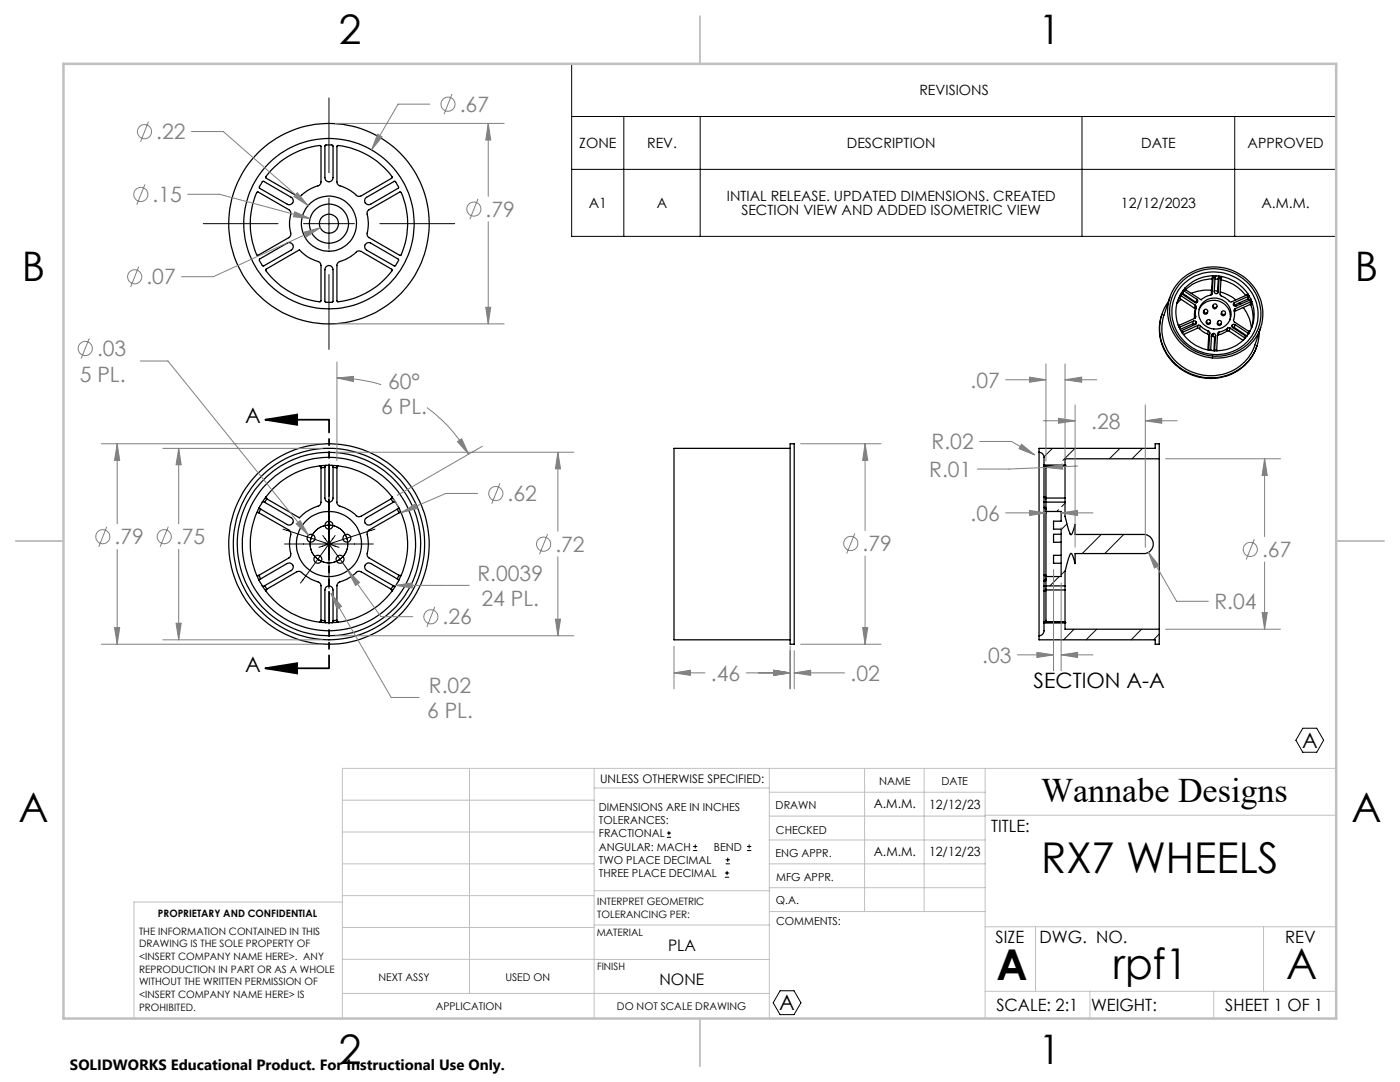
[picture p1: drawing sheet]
<svg xmlns="http://www.w3.org/2000/svg" width="279mm" height="216mm" viewBox="0 0 279 216" stroke-linecap="round" stroke-linejoin="round" font-family="sans-serif">
<g fill="none" stroke="#000" stroke-width=".25">
<path d="M51.2 38.4l.3-.1 6.1 3.5 .3 .3 .1 .5a9.3 9.3 0 0 0 0 4.3l-.4 .5-6.2 3.6a14.9 14.9 0 0 1-.2-12.6zM52.4 36.3l.2-.1 5.5 3.2a.79 .79 0 0 1 .3 1.1 .79 .79 0 0 1-1.1 .2l-5.5-3.1v-.3zM54.2 33.9a14.9 14.9 0 0 1 9.8-4.8l.1 7.2a.82 .82 0 0 1-.6 .8 9.7 9.7 0 0 0-3.6 2.1l-.7-.1-6.1-3.5-.1-.3zM64.9 29h.1a1.34 1.34 0 0 1 1.5 .1v6.4a.81 .81 0 0 1-.8 .8 .81 .81 0 0 1-.9-.8zM67.3 29.1a15.1 15.1 0 0 1 11 6.3l-6.2 3.7a.8 .8 0 0 1-1-.1 10.4 10.4 0 0 0-3.6-2.1l-.3-.6zM73.1 39.4l5.6-3.2 .3 .2 .6 .9-.1 .3-5.5 3.1a.8 .8 0 0 1-1.1-.2 .8 .8 0 0 1 .2-1.1zM51.8 51.8l5.5-3.3a.81 .81 0 0 1 1.1 .3 .81 .81 0 0 1-.3 1.1l-5.5 3.2a1.55 1.55 0 0 1-.8-1.2zM53 53.8l6.8-4a12.8 12.8 0 0 0 4.1 2.7l.2 .5-.1 7.2a15.1 15.1 0 0 1-11-6.4zM65.2 53.1a.82 .82 0 0 1 1.3 .7v6.3a1.99 1.99 0 0 1-1.6 .1l-.1-6.4zM67.5 52.4l.2-.2a10.1 10.1 0 0 0 3.7-2.1l.7 .1 6.2 3.6a14.8 14.8 0 0 1-10.9 6.4l-.2-.1v-7.3zM73 48.7l.4-.3h.4l5.7 3.3 .1 .2-.6 1-.3 .2-5.5-3.2a.83 .83 0 0 1-.2-1.2zM73.6 41.9l6.3-3.6a14.6 14.6 0 0 1 0 12.7l-6.2-3.6a.78 .78 0 0 1-.4-.9 10.2 10.2 0 0 0 0-4.1z"/>
<path d="M233.5 59.4l-1.2 3.5a9.6 9.6 0 0 0 11.6 11.8 9.1 9.1 0 0 0 6.5-5.8l1.2-3.5M235.3 59.6l-.4 .8M235.4 59.5l-.1 .1M235.4 59.5l3 2M235.5 58.9a7.3 7.3 0 0 0 .4 7.5M235.5 58.9h.1M235.5 58.9l-.2 .7M235.6 58.9l.1 .1M235.6 58.9l-.2 .6M235.7 59l2.8 1.9M235.7 59.7l-.8 .8M235.8 55.7a9.8 9.8 0 0 1 10.5-1.6 9.8 9.8 0 0 1 5.7 8.9 9.2 9.2 0 0 1-13.5 7.5 9 9 0 0 1-2.7-14.8z"/>
<path d="M235.8 58.4l-.3 .5M235.8 58.4l.1 .3M235.8 58.4v.1M235.9 58.7l-.2 .3M235.9 58.7l2.5 1.7a.38 .38 0 0 0 .6-.1 .38 .38 0 0 0-.1-.6M235.9 58.6v.1M236 56.9a8.8 8.8 0 0 1 9.6-2 8.8 8.8 0 0 1 5.5 8.2 8.4 8.4 0 0 1-12 6.9 8.2 8.2 0 0 1-3.1-13.1zM236 58.6h-.1M236 58.6l2.7 1.7M236.1 56a9.3 9.3 0 0 1 10.8-1.2 9.3 9.3 0 0 1 4.5 9.9 9.1 9.1 0 0 1-14.9 4 8.5 8.5 0 0 1-.4-12.7zM236.1 58l-.3 .4M236.1 58h.2"/>
<path d="M236.1 58l-.2 .6M236.3 58v.1M236.3 58l-.3 .6M236.3 58.1l2.6 1.6M236.5 57.5l-.4 .5M236.5 57.5l.1 .3M236.5 57.5v.1M236.6 57.8l-.3 .3M236.6 57.8l3.1 2a4.1 4.1 0 0 1 2-1l.2-.2M236.7 59l-.1 .1M238.9 59.7l-.2 .6M241.8 57.9a9.1 9.1 0 0 0-4.1 .6"/>
<path d="M241.8 55.7a7.9 7.9 0 0 0-5.2 2.1M241.8 55.7l.1 .1M241.9 58.6v.1M241.9 55.8l-.2 3M242 55h.6M242 55a7.7 7.7 0 0 0-5.5 2.5M242 55l.1 .2M242 55l-.2 .7M242.1 55.3h.4M242.1 55.2v.1M242.1 55.3l-.2 3.3M242.1 55.2l-.2 .6"/>
<path d="M242.4 58l.6 .1M242.5 55.3l-.2 2.9a.41 .41 0 0 0 .4 .4 .41 .41 0 0 0 .4-.4M242.5 55.7h.5M242.6 55l.6 .1M242.6 55l-.1 .3M242.6 55l-.1 .5M243 55.7l.1 .1M243.1 55.8l-.1 2.7M243.1 58.2v.2M243.2 55.1l.6 .1M243.2 55.1l.1 .1M243.2 55.1l-.2 .6"/>
<path d="M243.3 55.4h.4M243.3 55.2v.2M243.3 55.4l-.2 2.8M243.3 55.2l-.2 .6M243.5 58.2a8.9 8.9 0 0 1 3.1 1.6M243.7 55.8a8 8 0 0 1 4.9 3.1M243.7 55.4l-.2 3.3 .2 .4 2 1.2 3.2-1.5M243.8 55.2a8.1 8.1 0 0 1 5.2 3.4M243.8 55.2l-.1 .2M243.8 55.2l-.1 .5M248.9 58.8l.2 .4M249 58.8h-.1"/>
<path d="M249 58.6l.3 .5M249 58.6v.2M249 59.7h.1M249 59.7l-2.8 1.3M249.1 59.2l-2.8 1.2M249.1 59.7l.1 .2M249.2 59.1l-.1 .1M249.2 59.1l-.2 .6M249.3 59.1l.3 .5M249.3 59.1h-.1M249.3 59.1l-.2 .6M249.4 59.9l-2.7 1.2a.38 .38 0 0 1-.5-.2 .38 .38 0 0 1 .1-.5"/>
<path d="M249.4 59.9l.2 .3M249.5 59.8l-.1 .1M249.6 59.6l.2 .6M249.6 59.6l-.1 .2M231.9 62.7a9.9 9.9 0 0 0 10.2 12.8 9.4 9.4 0 0 0 8.8-6.5M233.2 60.2a9.5 9.5 0 0 0 4.1 14.2 9.7 9.7 0 0 0 13.9-7.1l.1-1.1M235.2 64.9h.1M235.3 64.9l.2 .4M235.4 65.3h-.1M235.4 65.3v.1M235.5 65.3h-.1M235.7 66h.1"/>
<path d="M235.8 66l.2 .3M235.9 66.4a8.1 8.1 0 0 0 12.6 1.1M236 66.3l-.1 .1M236 66.3h.1M238 64.6l.5 .2M238 64.6l-2.5 1.1M238.2 64.1l.3-.1 .2 .2M238.2 64.1l-2.7 1.2M238.2 64.1l-.2 .5M238.4 61.5l.1 .4M238.4 63.5l-3.1 1.4M238.5 60.9l.2 .4"/>
<path d="M238.5 61.9l-.1 .7v.9M238.5 60.9l-.1 .6M238.6 63.1l-.2 .4M238.6 63.1l-.1 .4M238.7 60.3l.1 .1M238.7 64.2v.5l-2.9 1.3M238.7 61.3l-.2 .9 .1 .9M238.7 61.3l-.2 .6M238.7 64.2l-.1 .5M238.9 65.5l.5 .1M238.9 65.5l-2.7 1.2M239.1 64.9l.5 .1"/>
<path d="M239.1 64.9l-3.1 1.4M239.1 64.9l-.2 .6M239.3 61.8a3.3 3.3 0 0 1 4-1.7 3.3 3.3 0 0 1 2.2 3.7M239.4 65.6l.7 .6 .9 .4M239.6 65l.5 .5 1.1 .6M239.6 65l-.2 .6M240.1 60.4a3.2 3.2 0 0 1 4.6-.1 3.2 3.2 0 0 1 0 4.6 3.2 3.2 0 0 1-4.4-.1 3.2 3.2 0 0 1-.2-4.4zM240.3 61.9l-.1 .4a.41 .41 0 0 0 .3 .4 .41 .41 0 0 0 .4-.2M240.8 64a.44 .44 0 0 0 .2 .7 .44 .44 0 0 0 .6-.4M240.9 62.4v.1M241 66.6l.2 .4M241 62.2l-.1 .2"/>
<path d="M241.2 66.1l.2 .4M241.2 66.1l-.2 .5M241.2 69.8h.1M241.2 69.7l.4 .1M241.2 69.7v.1M241.2 69.8v.1M241.2 67l-.1 2.8M241.4 66.5l-.2 3.2M241.4 66.5l-.2 .5M241.6 69.8v.1M241.6 69.9h.1M242 67.1l-.2 .1"/>
<path d="M242 67.1l.4 .2v.2M242.1 60.9a.43 .43 0 0 0 .2 .7 .43 .43 0 0 0 .6-.5M242.2 66.5l.3 .2 .1 .3M242.2 66.5l-.4 .3-.2 3M242.2 66.5l-.2 .6M242.4 69.9h.4M242.4 69.9v.1M242.4 67.5l-.1 2.5M242.6 67l-.2 2.9M242.6 67l-.2 .5M242.8 69.9v.1M243 64.2v.3a.39 .39 0 0 0 .2 .4 .39 .39 0 0 0 .5-.2l.1-.2"/>
<path d="M243.1 66.8l-.1 .1M243.3 66.3l-.3 .3-.2 3.3M243.3 66.3l-.2 .5M243.8 62.3l-.1 .3a.4 .4 0 0 0 .4 .4 .4 .4 0 0 0 .4-.2l.1-.3M244.8 66.1l-1 .5-.7 .2M245 65.5h.5M245 65.5l-.8 .5-.9 .3M245 65.5l-.2 .6M245.3 66l-.5 .1M245.3 66l2.8 1.9M245.5 65.5l2.9 1.9M245.5 65.5l-.2 .5"/>
<path d="M245.9 64.9v.4l2.7 1.8M245.9 64.9v.2M246 65.3h.3M246.3 65.3l2.5 1.7M246.3 60.4l-.1 .5M246.5 64.8l-.3-.1-.3 .2M246.5 64.8l2.5 1.7M246.5 64.8l-.2 .5M246.5 61.6l-.2 .2 .1 1.1-.2 1.1 .1 .2 2.9 1.9M247.3 60.4l.3 .3M248.1 61.3l.4 .6a7.8 7.8 0 0 1 1.3 3.6M248.4 67.4h.1"/>
<path d="M248.4 67.4l.1 .1M248.4 67.4v.2M248.6 67.1l-.2 .3M248.6 67.1h.2M248.8 67.1l-.3 .4M249 66.5h.1M249.1 66.5l.1 .1M249.1 66.5l-.1 .3M249.2 66.6l-.4 .5M249.2 66.6h.1M249.2 66.1l-.2 .4M249.4 66.1l-.2 .5"/>
<path d="M249.4 66.1h-.2M249.5 60.7l.1 .1M249.5 60.7l-3.2 1.5 .2-.6M249.6 60.2l-3.1 1.4M249.6 60.8a7.4 7.4 0 0 1 .2 4.5M249.7 60.2h.1M249.7 60.2h-.1M249.7 60.2l-.2 .5M249.8 60.2a6.9 6.9 0 0 1-.4 5.9M249.8 60.2l-.2 .6M53.1 99.2v.2l.2 .2M53.1 99.2l-.7 1"/>
<path d="M53.3 99.6l-.5 .6M63.8 93h.2l.1 .3M63.8 93a15.7 15.7 0 0 0-10.7 6.2M64.1 93.3v6.9a.82 .82 0 0 1-.6 .8 8.3 8.3 0 0 0-3.7 2.3l-6.5-3.7M64.8 93.3h-.7M64.8 93.3v6.1a.81 .81 0 0 0 .9 .8 .81 .81 0 0 0 .8-.8v-6.1M65.1 92.9l-.3 .4M65.1 92.9l-1.3 .1M65.1 92.9h1.2M66.3 92.9l.2 .4M66.3 92.9l1.2 .1M66.5 93.3h.7"/>
<path d="M67.2 93.3v6.9a.82 .82 0 0 0 .6 .8 9.7 9.7 0 0 1 3.6 2.1l.7-.1 5.9-3.4M67.5 93l-.3 .1v.2M67.5 93a15.8 15.8 0 0 1 10.7 6.2M78 99.6l.5 .6M78.2 99.2l.1 .2-.3 .2M78.2 99.2l.7 1M157.7 88.5h.8v40.1h-.8zM157.7 89.5h-23.2v38.2h23.2M207.4 90.2a1.02 1.02 0 0 1 1 1.1v1.6M207.4 90.2v36.7M207.4 90.2v-.7h23.1v-1h.9v3M208.4 92.9h.1"/>
<path d="M208.4 92.9l.3 .2M208.4 93l.3 .1v.2M208.4 92.9v.1M208.4 93v6.2M208.4 99.2l.3 .3M208.4 99.2v1M208.4 92.9h4.1M208.4 93h.1M208.4 99.2h.3M208.7 93.1v6.3M208.7 93.1h3.8M208.7 99.5v.1"/>
<path d="M208.7 99.5h.1M208.7 99.4v2.7M208.7 99.4h3.8M212.5 99.4v.8M212.5 92.9h.1M212.5 92.9v.2M212.5 93.1v6.3M231.4 91.5v34.1M231.4 91.5h-18.9v1.4M51.2 114.8l.2 .1 .3-.1M51.2 114.8l.6 1.1M51.2 102.3l.2-.1 .3 .1"/>
<path d="M51.2 102.3a15.8 15.8 0 0 0 0 12.5M51.7 114.8l.3 .7M51.7 102.3l5.9 3.5 .3 .2 .1 .5a9.3 9.3 0 0 0 0 4.3l-.4 .5-5.9 3.5M51.8 101.2v.3l.2 .1M51.8 101.2l-.6 1.1M51.8 115.9l.6 1M52 115.5l-.2 .1v.3M52 101.6l-.3 .7M52 115.5l5.3-3.1a.81 .81 0 0 1 1.1 .3 .81 .81 0 0 1-.3 1.1l-5.3 3.1M52.4 100.2l.2-.1 .2 .1M52.4 116.9l.7 1M52.4 100.2l-.6 1"/>
<path d="M52.8 116.9l-.2 .1-.2-.1M52.8 116.9l.5 .6M52.8 100.2l5.3 3.1a.79 .79 0 0 1 .3 1.1 .79 .79 0 0 1-1.1 .3l-5.3-3.1M53.1 117.9a15.8 15.8 0 0 0 10.7 6.2M53.3 117.5l-.2 .2v.2M53.3 117.5l5.9-3.4 .4-.1 .5 .1a9.4 9.4 0 0 0 3.7 2.2l.3 .6v6.9M78 117.5l.2 .2v.2M78 117.5l-5.9-3.4a.74 .74 0 0 0-1 .1 9.5 9.5 0 0 1-3.6 2.1l-.3 .6v6.9M78.2 117.9a15.8 15.8 0 0 1-10.7 6.2M78.5 116.9l-.5 .6M78.5 116.9l.2 .1 .2-.1M78.5 100.2l-5.3 3.1a.8 .8 0 0 0-.3 1.1 .8 .8 0 0 0 1.1 .3l5.3-3.1"/>
<path d="M78.9 116.9l-.7 1M78.9 100.2l-.2-.1-.2 .1M78.9 100.2l.7 1M79.3 101.6l.3 .7M79.3 115.5l.3 .4M79.3 115.5l-5.3-3.1a.81 .81 0 0 0-1.1 .3 .81 .81 0 0 0 .3 1.1l5.3 3.1M79.6 101.2l-.1 .3-.2 .1M79.6 101.2l.5 1.1M79.6 115.9l-.7 1M79.6 102.3l.2-.1 .3 .1M79.6 114.8l-.3 .7M79.6 102.3l-5.9 3.5a.78 .78 0 0 0-.4 .8 10.3 10.3 0 0 1 0 4.2l.4 .5 5.9 3.5"/>
<path d="M80.1 114.8l-.2 .1-.3-.1M80.1 114.8l-.5 1.1M80.1 102.3a15.7 15.7 0 0 1 0 12.5M208.4 117.9v6.2M208.4 116.9v1M208.4 100.2l.2-.1 .1 .1M208.4 115.9v1M208.4 100.2v1M208.4 114.8h.3v.1zM208.4 114.8v1.1M208.4 102.3h.3zM208.4 101.2l.3 .3"/>
<path d="M208.4 101.2v1.1M208.4 102.3v12.5M208.4 100.2h4.1M208.4 116.9h4.1M208.4 117.9h.3M208.4 115.9h.3M208.4 101.2h.3M208.7 101.5v.1M208.7 117.7l-.3 .2M208.7 115.6l-.3 .3M208.7 117.7h.1M208.7 115.6h.1"/>
<path d="M208.7 101.5h.1M208.7 116.9v.8M208.7 102.1v12.9M208.7 117.7v6.3M208.7 117.5v.2M208.7 115.5v.1M208.7 116.9l-.1 .1-.2-.1M208.7 102.1h3.1v1.9h-1.5v1.6h1.5v9.4h-3.1M208.7 115v1.9M208.7 117.7h3.8M211.8 110.8h-1.5v1.6h1.5M211.8 106.6h-1.5v1.6h1.5"/>
<path d="M212.5 100.2a14.3 14.3 0 0 0 .9 6l.2 .4 .2 .1 .8-2v1.9h14a1.94 1.94 0 0 1 1.6 1.9 1.94 1.94 0 0 1-1.6 2h-14v2l-.7-2-.2-.1-.2 .4a13.9 13.9 0 0 0-1 6.1M212.5 116.9v.8M212.5 117.7v6.3M213.5 106.4l.2 .3M63.8 124.1l1.3 .1M64.1 123.8v.2l-.3 .1M64.1 123.8h.7M64.8 123.8l.3 .4M64.8 123.8v-6.1a.81 .81 0 0 1 .9-.8 .81 .81 0 0 1 .8 .8v6.1M65.1 124.2h1.2M66.5 123.8l-.2 .4M67.2 123.8h-.7"/>
<path d="M67.2 123.8v.2l.3 .1M67.5 124.1l-1.2 .1M208.4 124.2v1.7a.96 .96 0 0 1-1 1M208.4 124.2h.1M208.4 124.1v.1M208.4 124.2h4.1M208.4 124.1h.1M208.7 124l-.3 .2M208.7 124h3.8M208.7 123.8v.2l-.3 .1M212.5 124.2h.1M212.5 124v.2"/>
<path d="M212.5 124.2v1.4h18.9M231.4 125.6v3h-.9v-.9h-23.1v-.8"/>
<circle cx="65.6" cy="44.6" r="20"/>
<circle cx="65.6" cy="44.6" r="5.5"/>
<circle cx="65.7" cy="44.6" r="1.91"/>
<circle cx="65.7" cy="44.6" r="3.9"/>
<circle cx="65.7" cy="44.6" r="17"/>
<circle cx="240.7" cy="62.1" r=".39"/>
<circle cx="241.2" cy="64.1" r=".38"/>
<circle cx="242.5" cy="61" r=".38"/>
<circle cx="243.4" cy="64.3" r=".38"/>
<circle cx="244.2" cy="62.4" r=".39"/>
<circle cx="62.1" cy="107.4" r=".79"/>
<circle cx="63.4" cy="111.6" r=".79"/>
<circle cx="65.6" cy="108.6" r="20"/>
<circle cx="65.6" cy="108.6" r="19.1"/>
<circle cx="65.7" cy="104.8" r=".79"/>
<circle cx="65.7" cy="108.5" r="6.5"/>
<circle cx="65.7" cy="108.6" r="18.3"/>
<circle cx="65.7" cy="108.6" r="17.3"/>
<circle cx="67.9" cy="111.6" r=".8"/>
<circle cx="69.2" cy="107.4" r=".79"/>
</g>
<g fill="none" stroke="#000" stroke-width=".2">
<path d="M65.7 19.5v15M114.1 12.7h152.6v34.5h-152.6zM65.7 39.5v10.2M114.1 23.2h152.6M114.1 33.8h152.6M124.5 23.2v24M139.7 23.2v24M215.9 23.2v24M246.4 23.2v24M40.6 44.6h14.9M60.6 44.6h10.1M65.7 54.8v14.9"/>
<path d="M75.8 44.6h14.9M65.7 98.9v18.5M210 89.5l-1.6 1.7M214.5 89.5l-2.4 2.4M223.5 89.5l-2.1 2M228 89.5l-2.1 2M56.5 105.6l5.6 1.8M56.8 108.5h17.7M62 107.7a3.8 3.8 0 0 1 3.7-2.9 3.8 3.8 0 0 1 3.6 2.9M62.1 107.4a3.7 3.7 0 0 0 1.6 4.4M62.1 107.4l5.6 1.8M62.2 107.1a3.7 3.7 0 0 0 1.2 4.5"/>
<path d="M63.1 111.4a3.7 3.7 0 0 0 4.8 .2M63.4 111.6l-3.4 4.7M64.4 106.9l3.5 4.7M65.3 104.8a3.8 3.8 0 0 1 3.9 2.6M66 104.8a3.7 3.7 0 0 0-3.9 2.6M66.9 106.9l-3.5 4.7M67.9 111.6l3.4 4.7M68.1 111.4a3.7 3.7 0 0 1-4.7 .2M69.1 107.1a3.7 3.7 0 0 1-1.2 4.5M69.2 107.4a3.7 3.7 0 0 1-1.6 4.4M69.2 107.4l-5.6 1.8M74.8 105.6l-5.6 1.8"/>
<path d="M211.2 101.7l-.3 .4M211.4 115l-1.9 1.9M212.5 100.4l-.6 .7M212.6 113.8l-.8 .9M212.9 104.5l-1.1 1.2M214.6 111.9l-.2 .1M219.8 106.6l-3.8 3.9M224.3 106.6l-3.8 3.9M214.3 125.6l-2 2.1M218.9 125.6l-2.2 2.1M227.8 125.6l-2.1 2.1M231.4 126.5l-1.2 1.2"/>
<path d="M260 145.3h2.8l1.4 2.4-1.4 2.4h-2.8l-1.4-2.4zM133.1 167.1h.8M133.1 166.2h.8M133.5 165.8v.9M138.3 169.7h.8M138.3 168.9h.8M138.7 168.5v.8M144.7 175h.8M144.7 174.2h.8M144.8 172.4h.9M144.8 171.6h.9M145.1 173.8v.8"/>
<path d="M145.2 171.1v.9M149.1 169.7h.8M149.1 168.9h.8M149.5 168.5v.8M155.7 197.7h2.8l1.3 2.4-1.3 2.4h-2.8l-1.4-2.4z"/>
</g>
<g fill="none" stroke="#808080" stroke-width=".2">
<path d="M90.2 18.8l-1.6 4M28.9 36.8l-1.6 4M29.6 24.3l-1.6 4M37.5 38.8h6.3l18.1 4.8M38.2 26.2h6.4l16.9 14.8M59.3 38.5l2.2 2.5-2.8-1.8zM66.9 24.6h33.7M75.4 26.8l.8 .5-2 2.6zM85.8 20.8h-6.4l-5.2 9.1M95.4 39.7l-1.6 4M97.4 24.6l.5 3.3h-1zM97.4 24.6v14.6"/>
<path d="M27.7 53.2l-1.6 4.1M58.8 42.3l3.1 1.3-3.3-.3zM60.7 46.3l3.2-.9-2.8 1.9zM63.9 45.4l-21.3 9.8h-6.4M97.4 44.2v20.4M17.8 67.5l-1.6 4M28 72h5.5l28.1 34.8M66.9 64.6h33.7M67.2 72.2v19.7M67.2 75.4l3.4-.3-.1 1zM67.2 75.4a30 30 0 0 1 8.9 1.4M96.9 61.3h1l-.5 3.3z"/>
<path d="M200.7 75.8h8M205.5 75.2l3.2 .6-3.2 .5zM208.7 72.6v19.4M212.5 72.6v19M212.5 75.8h6.4M212.5 75.8l3.4-.6v1.1zM20.2 88.5h44.2M23.4 88.5l.5 3.4h-1zM23.4 88.5v16M32.5 89.5h31.9M35.7 89.5v15M35.7 89.5l.5 3.2h-1.1z"/>
<path d="M66.9 90.2h47.6M78.5 99.6l1 1.6M85.2 81.3a30.3 30.3 0 0 1 8.3 9.3M91.3 88.1l.8-.5 1.4 3zM95.3 98.5h-6.3l-9 3.8M96.3 89l-17 9.8M99.8 96.4l-1.7 4.1M111.3 90.2l.6 3.4h-1.1zM111.3 90.2v15.8M159.8 88.5h16M172.6 88.5v17.4M172.6 88.5l.6 3.4h-1z"/>
<path d="M195.5 88.1h6.4l4.6 2.7M203.9 88.7l2.6 2.1-3.1-1.3zM208.2 84h6.4M208.7 93.3l-7.3 .3h-6.3M208.7 93.3l3.3-.7 .1 1zM211.2 83.5l3.4 .5-3.4 .5zM214.6 80.8v28.4M215.1 93l-6.4 .3M228.6 84l3.2-.5v1zM228.6 80.8v28.4M228.6 84h6.3M232.6 91.5h23"/>
<path d="M252.4 91.5l.5 3.4h-1zM252.4 91.5v15.6M21.3 105.1l-1.6 4M23.4 109.6v19M33.6 105.1l-1.6 4M35.7 109.6v18.1M59.1 104.5l.8-.6 1.7 2.9zM66 118.4l12.1 20.8h5.5M66 118.4l2.2 2.6-.9 .5zM69.4 113.8l6.6 9.2h6.4M69.4 113.8l2.4 2.4-.9 .6zM79 116.8h14.7"/>
<path d="M79 116.8l3.3-.5v1zM80 102.3l2.9-1.8 .4 1zM109.3 106.6l-1.6 4M111.3 111.1v15.8M170.6 106.4l-1.6 4.1M172.6 110.9v17.7M200.7 102.3h8M205.5 101.8l3.2 .5-3.2 .6zM210.3 113.7v20.1M211.8 105.3v.2M211.8 116.3v17.5M211.8 102.3h6.3"/>
<path d="M211.8 102.3l3.3-.5v1.1zM229.2 110.2l5.6 9.8h6.4M229.2 110.2l2.1 2.6-.9 .5zM250.3 107.6l-1.6 4.1M252.4 112.1v13.5M20.2 128.6h44.2M22.9 125.2h1l-.5 3.4zM32.5 127.7h31.9M35.1 124.4h1.1l-.5 3.3zM66.9 126.9h47.6M86.8 121.1l-1.6 4M110.8 123.5h1.1l-.6 3.4z"/>
<path d="M134.5 134.3l3.3-.6v1.1zM134.5 128.9v8.5M134.5 134.3h6.2M148.9 134.3h8.8M154.4 133.7l3.3 .6-3.3 .5zM157.7 128.9v8.5M158.5 134.3h10.1M158.5 129.8v7.6M158.5 134.3l3.3-.6v1.1zM159.8 128.6h16M172.2 125.2h1l-.6 3.4zM203.1 130.7h7.2"/>
<path d="M206.9 130.2l3.4 .5-3.4 .5zM211.8 130.7h6.3M211.8 130.7l3.3-.5v1zM232.6 125.6h23M251.9 122.2h1l-.5 3.4z"/>
<circle cx="28.1" cy="38.8" r="1.41"/>
<circle cx="28.8" cy="26.3" r="1.41"/>
<circle cx="89.4" cy="20.8" r="1.4"/>
<circle cx="26.9" cy="55.2" r="1.41"/>
<circle cx="94.6" cy="41.7" r="1.42"/>
<circle cx="17" cy="69.5" r="1.4"/>
<circle cx="98.9" cy="98.5" r="1.42"/>
<circle cx="20.5" cy="107.1" r="1.42"/>
<circle cx="32.8" cy="107.1" r="1.41"/>
<circle cx="108.5" cy="108.6" r="1.42"/>
<circle cx="169.8" cy="108.4" r="1.42"/>
<circle cx="249.5" cy="109.6" r="1.42"/>
<circle cx="86" cy="123.1" r="1.41"/>
</g>
<path d="M53 83.7l6.3-1v2.1zM53 83.7h12.7M53 133.3l6.3-1v2.1zM53 133.3h12.7" fill="none" stroke="#000" stroke-width=".35"/>
<path d="M65.7 83.7v49.6" fill="none" stroke="#000" stroke-width=".35" stroke-dasharray="6.3 1.3 1.3 1.3 1.3 1.3" stroke-dashoffset="3.8"/>
<g fill="none" stroke="#c0c0c0" stroke-width=".2">
<path d="M68.3 159.7h50.3M93.7 153.3v44.9M118.6 153.3v49.9M118.6 157.2h34.9M153.5 153.3v49.9M153.5 158.1h43.1M172.5 153.3v28.6M184.4 153.3v28.6M196.6 153.3v49.9M266.7 153.3h-198.4v49.9M68.3 178.7h50.3M68.3 172.4h50.3"/>
<path d="M68.3 166h50.3M68.3 180h-41.6v23.2M118.6 177.7h35M153.5 167.6h43.1M153.5 162.8h43.1M153.5 172.4h43.1M153.5 177.1h43.1M196.6 162.7h70.1M68.3 198.2h85.2M68.3 191.4l85.2 .1M68.3 185.1h50.3M118.6 184.6h35"/>
<path d="M153.6 181.9h43M196.6 197.8h70.1M196.6 184.9h70.1M206.7 184.9v12.9M217.5 197.8v5.4M242.2 197.8v5.4M252.2 184.9v12.9"/>
</g>
<path d="M139.7 3.2v9.5M3.1 107.9h9.6M266.7 107.9h9.5M139.7 203.2v9.6" fill="none" stroke="#c0c0c0" stroke-width=".25"/>
<path d="M12.7 12.7h254v190.5h-254z" fill="none" stroke="#c0c0c0" stroke-width=".5"/>
<path d="M53 83.7l6.3-1v2.1zM53 133.3l6.3-1v2.1z" fill="#000"/>
<path d="M23.4 88.5l.5 3.4h-1zM22.9 125.2h1l-.5 3.4zM35.7 89.5l.5 3.2h-1.1zM35.1 124.4h1.1l-.5 3.3zM80 102.3l3.3-.8-.4-1zM111.3 90.2l.6 3.4h-1.1zM110.8 123.5h1.1l-.6 3.4zM66 118.4l1.3 3.1 .9-.5zM69.4 113.8l1.5 3 .9-.6zM91.3 88.1l.8-.5 1.4 3zM67.2 75.4l3.4-.3-.1 1zM59.1 104.5l2.5 2.3-1.7-2.9zM79 116.8l3.3 .5v-1zM134.5 134.3l3.3-.6v1.1zM154.4 133.7l3.3 .6-3.3 .5zM154.4 133.7l3.3 .6-3.3 .5zM158.5 134.3l3.3-.6v1.1zM172.2 125.2h1l-.6 3.4zM172.6 88.5l.6 3.4h-1zM75.4 26.8l-1.2 3.1 2-2.6zM97.4 24.6l.5 3.3h-1zM96.9 61.3h1l-.5 3.3zM59.3 38.5l-.6 .7 2.8 1.8zM58.8 42.3l-.2 1 3.3 .3zM60.7 46.3l.4 1 2.8-1.9zM229.2 110.2l1.2 3.1 .9-.5zM203.9 88.7l-.5 .8 3.1 1.3zM252.4 91.5l.5 3.4h-1zM251.9 122.2h1l-.5 3.4zM211.8 102.3l3.3-.5v1.1zM205.5 101.8l3.2 .5-3.2 .6zM206.9 130.2l3.4 .5-3.4 .5zM211.8 130.7l3.3-.5v1zM211.2 83.5l3.4 .5-3.4 .5zM228.6 84l3.2-.5v1zM212.5 75.8l3.4-.6v1.1zM205.5 75.2l3.2 .6-3.2 .5zM208.7 93.3l3.4 .3-.1-1z" fill="#808080"/>
<g font-size="8.5">
<text x="207.8" y="174.2">RX7 WHEELS</text>
<text x="198.9" y="195.5">A</text>
<text x="222.1" y="195.4">rpf1</text>
<text x="256.7" y="195.4">A</text>
</g>
<g font-size="8.1">
<text x="67.6" y="8.9">2</text>
<text x="207.3" y="8.9">1</text>
<text x="4.4" y="56.1">B</text>
<text x="270.4" y="56.1">B</text>
<text x="3.7" y="164.1">A</text>
<text x="269.7" y="164.1">A</text>
<text x="67.6" y="212.4">2</text>
<text x="207.3" y="212.4">1</text>
</g>
<text font-size="6.9" x="207.8" y="160.1">Wannabe Designs</text>
<g font-size="4.2" fill="#808080">
<text x="91.8" y="22.3">.67</text>
<text x="31.2" y="27.8">.22</text>
<text x="30.5" y="40.3">.15</text>
<text x="96.9" y="43.3">.79</text>
<text x="29.2" y="56.8">.07</text>
<text x="19.4" y="71.1">.03</text>
<text x="15.9" y="76.2">5 PL.</text>
<text x="77.5" y="77.6">60°</text>
<text x="193.7" y="77.4">.07</text>
<text x="76.1" y="82.7">6 PL.</text>
<text x="185.9" y="89.7">R.02</text>
<text x="217.8" y="85.5">.28</text>
<text x="185.4" y="95.2">R.01</text>
<text x="101.3" y="100">.62</text>
<text x="193.7" y="103.9">.06</text>
<text x="22.9" y="108.6">.79</text>
<text x="35.1" y="108.6">.75</text>
<text x="110.8" y="110.1">.72</text>
<text x="172.1" y="110">.79</text>
<text x="251.9" y="111.2">.67</text>
<text x="95.3" y="115.9">R.0039</text>
<text x="88.3" y="124.6">.26</text>
<text x="96.1" y="120.9">24 PL.</text>
<text x="242.4" y="121.6">R.04</text>
<text x="141.9" y="135.8">.46</text>
<text x="169.7" y="135.8">.02</text>
<text x="196" y="132.3">.03</text>
<text x="85.2" y="143.3">6 PL.</text>
<text x="85.6" y="138.2">R.02</text>
</g>
<g font-size="4.2">
<text x="48.9" y="84.5">A</text>
<text x="48.9" y="134.1">A</text>
<text x="206.3" y="137.4">SECTION A-A</text>
<text x="259.9" y="149.2">A</text>
<text x="155.5" y="201.6">A</text>
</g>
<g font-size="3.4">
<text x="197.8" y="166">TITLE:</text>
<text x="198.7" y="188.1">SIZE</text>
<text x="207.5" y="188.1">DWG. NO.</text>
<text x="256.5" y="188.2">REV</text>
<text x="198.8" y="201.7">SCALE: 2:1</text>
<text x="217.7" y="201.8">WEIGHT:</text>
<text x="244.5" y="201.7">SHEET 1 OF 1</text>
</g>
<g font-size="3.2">
<text x="133.3" y="189.8">PLA</text>
<text x="131.6" y="196.6">NONE</text>
</g>
<text font-size="3" x="14" y="213.5">SOLIDWORKS Educational Product. For Instructional Use Only.</text>
<g font-size="2.8">
<text x="183.5" y="19">REVISIONS</text>
<text x="115.6" y="29.6">ZONE</text>
<text x="129.1" y="29.6">REV.</text>
<text x="169" y="29.6">DESCRIPTION</text>
<text x="227.8" y="29.6">DATE</text>
<text x="249" y="29.6">APPROVED</text>
<text x="117.5" y="41.5">A1</text>
<text x="131.1" y="41.5">A</text>
<text x="145.1" y="40.1">INTIAL RELEASE. UPDATED DIMENSIONS. CREATED</text>
<text x="223.7" y="41.5">12/12/2023</text>
<text x="251.8" y="41.5">A.M.M.</text>
<text x="148" y="42.9">SECTION VIEW AND ADDED ISOMETRIC VIEW</text>
</g>
<g font-size="2.5">
<text x="174.4" y="161.3">A.M.M.</text>
<text x="185.4" y="161.4">12/12/23</text>
<text x="174.4" y="170.9">A.M.M.</text>
<text x="185.4" y="170.8">12/12/23</text>
</g>
<text font-size="2.4" x="119.8" y="156.2">UNLESS OTHERWISE SPECIFIED:</text>
<g font-size="2.2">
<text x="119.5" y="161.8">DIMENSIONS ARE IN INCHES</text>
<text x="154.8" y="161.4">DRAWN</text>
<text x="175.4" y="156.6">NAME</text>
<text x="187.9" y="156.7">DATE</text>
<text x="119.5" y="164.4">TOLERANCES:</text>
<text x="119.5" y="167.1">FRACTIONAL</text>
<text x="154.9" y="166.3">CHECKED</text>
<text x="119.5" y="169.7">ANGULAR: MACH</text>
<text x="119.5" y="172.4">TWO PLACE DECIMAL</text>
<text x="142.5" y="169.7">BEND</text>
<text x="154.8" y="171">ENG APPR.</text>
<text x="119.5" y="175">THREE PLACE DECIMAL</text>
<text x="154.9" y="175.7">MFG APPR.</text>
<text x="154.9" y="180.4">Q.A.</text>
<text x="154.9" y="184.6">COMMENTS:</text>
</g>
<g font-size="2.1">
<text x="75.5" y="195.7">NEXT ASSY</text>
<text x="100.9" y="195.7">USED ON</text>
<text x="86.9" y="201.5">APPLICATION</text>
<text x="123.1" y="201.6">DO NOT SCALE DRAWING</text>
</g>
<g font-size="2">
<text x="31.5" y="182.9">PROPRIETARY AND CONFIDENTIAL</text>
<text x="119.2" y="180.6">INTERPRET GEOMETRIC</text>
<text x="119.2" y="183.1">TOLERANCING PER:</text>
<text x="27.8" y="186.5">THE INFORMATION CONTAINED IN THIS</text>
<text x="27.8" y="189">DRAWING IS THE SOLE PROPERTY OF</text>
<text x="27.8" y="191.6">&lt;INSERT COMPANY NAME HERE&gt;. ANY</text>
<text x="119.1" y="186.7">MATERIAL</text>
<text x="27.8" y="194.1">REPRODUCTION IN PART OR AS A WHOLE</text>
<text x="27.8" y="196.6">WITHOUT THE WRITTEN PERMISSION OF</text>
<text x="119.1" y="193.5">FINISH</text>
<text x="27.8" y="199.1">&lt;INSERT COMPANY NAME HERE&gt; IS</text>
<text x="27.8" y="201.7">PROHIBITED.</text>
</g>
</svg>
